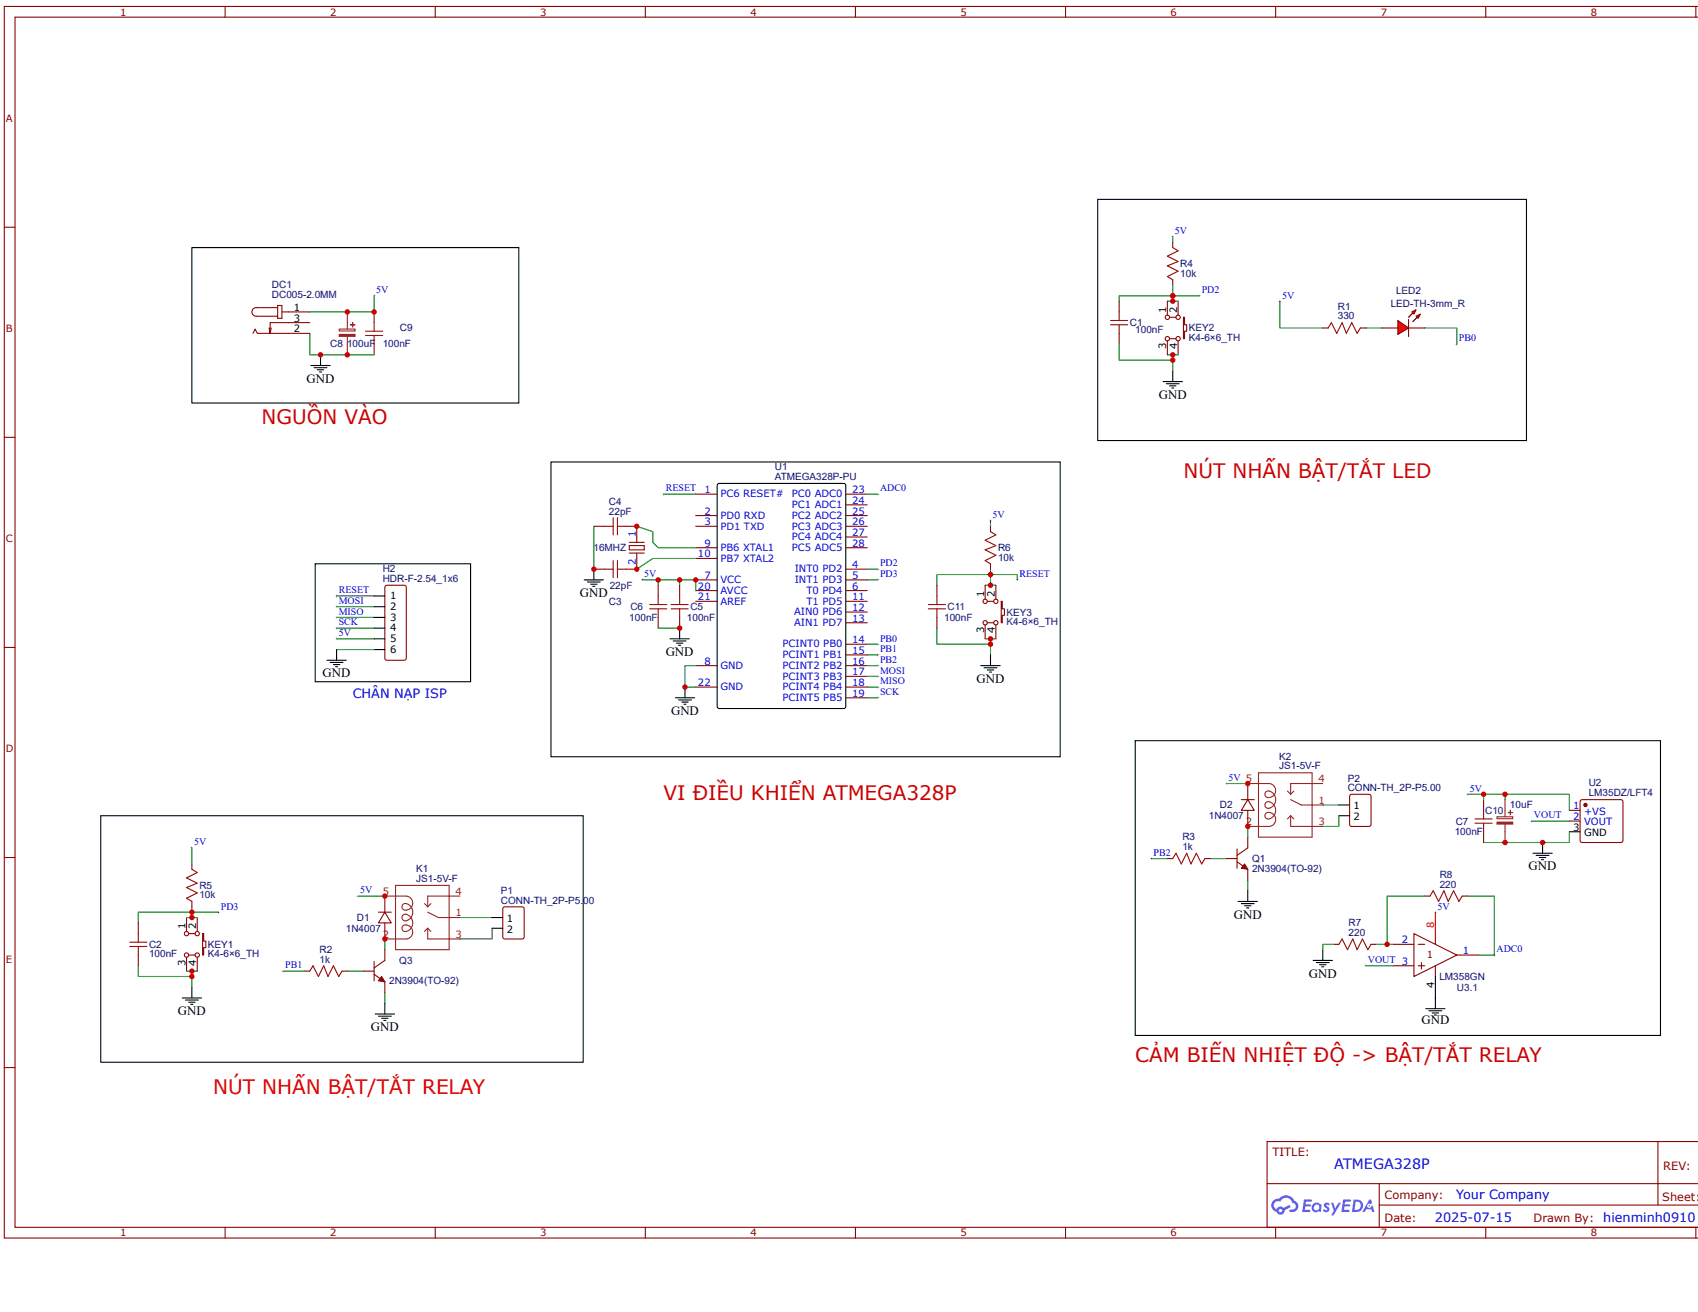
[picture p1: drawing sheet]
<svg xmlns="http://www.w3.org/2000/svg" width="279mm" height="216mm" viewBox="0 0 279 216" stroke-linecap="round" stroke-linejoin="round" font-family="sans-serif">
<g fill="none" stroke="#800" stroke-width=".18">
<path d="M37 1.1v1.7M71.6 1.1v1.7M106.2 1.1v1.7M140.8 1.1v1.7M175.3 1.1v1.7M209.9 1.1v1.7M244.5 1.1v1.7M279 1.1v1.7M279.4 2.8h-276.9v199.2h276.9h-70.9v-14.1h70.9M279.4 1.1h-278.7v202.6h278.7M.7 37.4h1.8M.7 72h1.8"/>
<path d="M.7 106.5h1.8M.7 141.1h1.8M.7 175.7h1.8M208.5 194.8h70.9M226.9 198.3h52.5M226.9 194.8v7M272.8 187.9v10.4M37 202v1.7M71.6 202v1.7M106.2 202v1.7M140.8 202v1.7M175.3 202v1.7"/>
<path d="M209.9 202v1.7M244.5 202v1.7M279 202v1.7"/>
</g>
<g fill="#58f">
<path d="M218 198l.3-.1h.3l.2 .2-.2 .3a.23 .23 0 0 0-.1-.2 .23 .23 0 0 0-.3 .1 .73 .73 0 0 1 .4 1l-.5 .2-.5-.3 .3-.3 .3 .2 .2-.1a.88 .88 0 0 1-.5-.9z"/>
<path d="M219 197.9h.4l.3 .9 .5-.9h.5l-1.3 2.1h-.4l.5-.8z"/>
<path d="M214.6 197.4h1.2l.1 .2-.2 .1h-.8l-.1 .5h.8l.1 .2-.1 .1h-.8l-.1 .6h.8h.1v.3l-1.3 .1z"/>
<path d="M221 197.4h1.3v.2l-.1 .1h-.8l-.1 .5h.7l.2 .2-.2 .1h-.8v.6h.7h.1v.3l-1.3 .1z"/>
<path d="M225.3 197.4h.3l.2 .6-.3 .2a.34 .34 0 0 0-.5 .1 .34 .34 0 0 0 .2 .5 .34 .34 0 0 0 .4-.3l.3-.2 .3 1.1h-.4l-.1-.4h-.9l-.2 .4h-.5z"/>
<path d="M222.7 197.4l-.3 2.1h.7a1.05 1.05 0 0 0 1.2-1.1 1.05 1.05 0 0 0-1.2-1zM223.1 197.7a.71 .71 0 0 1 .8 .8 .71 .71 0 0 1-1 .6z"/>
<path d="M216.1 198.1a.77 .77 0 0 0-.2 1.1 .77 .77 0 0 0 1.1 .1l.3 .2 .2-1.2-.3-.1a.7 .7 0 0 0-1.1-.1zM216.1 198.7a.5 .5 0 0 1 1 0 .5 .5 0 0 1-1 0z"/>
<path d="M209.5 197.6a1.1 1.1 0 0 0 .5 1.8 .7 .7 0 0 0 .8 .5 .7 .7 0 0 0 .6-.8l1-.5-.2-.3-1 .5a.71 .71 0 0 0-1.2 .2 .69 .69 0 0 1-.3-1 .69 .69 0 0 1 1-.2 1.04 1.04 0 0 1 1-.7 1.04 1.04 0 0 1 1 .9 .57 .57 0 0 1 .5 .7 .57 .57 0 0 1-.8 .3l-.3 .2a.88 .88 0 0 0 1.1 .1 .95 .95 0 0 0 .4-.9 .95 .95 0 0 0-.6-.8 1.51 1.51 0 0 0-2.6-.4l-.4 .1zM210.4 199.2a.3 .3 0 0 1 .6 0 .3 .3 0 0 1-.6 0z"/>
<circle cx="225.3" cy="198.4" r=".13"/>
</g>
<path d="M118.1 79.7l.3-.1h20.4l.3 .1 .1 36.5-.2 .3-20.6 .1-.3-.2-.1-36.5z" fill="none" stroke="#000" stroke-width=".18"/>
<g fill="none" stroke="#800" stroke-width=".18">
<path d="M114.5 81.3h3.5M114.5 84.8h3.5M114.5 86.6h3.5M114.5 95.4h3.5M114.5 97.2h3.5M114.5 90.1h3.5M114.5 91.9h3.5M114.5 99h3.5M139.2 81.3h3.5M139.2 84.8h3.5M139.2 86.6h3.5M139.2 93.7h3.5"/>
<path d="M139.2 95.4h3.5M139.2 97.2h3.5M139.2 90.1h3.5M139.2 99h3.5M139.2 83.1h3.5M139.2 88.4h3.5M114.5 109.5h3.5M114.5 113.1h3.5M139.2 109.5h3.5M139.2 100.7h3.5M139.2 102.5h3.5M139.2 106h3.5"/>
<path d="M139.2 107.8h3.5M139.2 111.3h3.5M139.2 113.1h3.5M139.2 114.8h3.5"/>
</g>
<path d="M234.4 54h5.3v2.6" fill="none" stroke="#080" stroke-width=".18"/>
<path d="M230 52.7l1.8 1.3-1.8 1z" fill="#f00"/>
<path d="M230 52.7l1.8 1.3-1.8 1zM231.8 52.6v2.8" fill="none" stroke="#800" stroke-width=".18"/>
<path d="M231.8 52.2l.7-.7z" fill="#800"/>
<path d="M232.5 51.5l-.7 .7" fill="none" stroke="#800" stroke-width=".18"/>
<path d="M232.5 52.9l.7-.7z" fill="#800"/>
<path d="M233.2 52.2l-.7 .7" fill="none" stroke="#800" stroke-width=".18"/>
<path d="M232.3 51.3l.7-.3-.3 .7z" fill="#f00"/>
<path d="M232.3 51.3l.7-.3-.3 .7z" fill="none" stroke="#800" stroke-width=".18"/>
<path d="M233 52l.7-.3-.3 .7z" fill="#f00"/>
<path d="M217.7 54h.8M223.8 54h.9M227.4 54h2.6M231.8 54h2.6M233 52l.7-.3-.3 .7zM260.1 131.7l.2-.1h6.4l.2 .1 .2 .2v6.4l-.2 .2-.2 .1h-6.4l-.2-.1-.1-.2v-6.4zM50.1 159.8h.9M56.3 159.8h.8" fill="none" stroke="#800" stroke-width=".18"/>
<path d="M218.5 54l.6-.9 .9 1.8 .8-1.8 .7 1.8 .9-1.8 .9 1.8 .5-.9M51 159.8l.5-.9 .9 1.8 .9-1.8 .7 1.8 .9-1.8 .8 1.8 .6-.9" fill="none" stroke="#a00000" stroke-width=".18"/>
<g fill="#000">
<path d="M144.5 105.8v.4zM144.3 106h.3z"/>
<path d="M144.5 107.6v.4zM144.3 107.8h.3z"/>
<path d="M46.6 159.6v.4zM46.4 159.8h.3z"/>
</g>
<path d="M210.6 49.6v4.4h7.1M142.7 106h1.8M142.7 107.8h1.8M46.6 159.8h3.5M57.1 159.8h2.7M63.3 154.5v1.8M63.3 163.3v1.8" fill="none" stroke="#080" stroke-width=".18"/>
<path d="M63.3 147.5h3.6a1.13 1.13 0 0 1 1 1.4 1.13 1.13 0 0 1-1.6 .7 .61 .61 0 0 1 .1-.9 .61 .61 0 0 1 .9 .2 1.41 1.41 0 0 1 .6 1.6 1.41 1.41 0 0 1-1.4 1 .6 .6 0 0 1-.2-.9 .6 .6 0 0 1 1 .1 1.41 1.41 0 0 1 .6 1.6 1.41 1.41 0 0 1-1.4 1 .58 .58 0 0 1-.3-.9 .58 .58 0 0 1 .9-.1 1.15 1.15 0 0 1 .8 1.2 1.15 1.15 0 0 1-1 1h-3.6M65.1 145.7h8.8v10.6h-8.8zM69.8 148.7l.6 .5M70.4 152.8v1.7h5.3M70.4 150.1l1.7 .9h3.6M70.4 152.8l.5 .5M70.4 152.8l-.6 .5M70.9 148.7l-.5 .5M75.7 147.5h-5.3v1.7" fill="none" stroke="#8d2323" stroke-width=".18"/>
<path d="M61.7 166.9h3.2M62.3 167.2h2.1M62.8 167.6h1.1M63.1 167.9h.4M63.3 165.1v1.8" fill="none" stroke="#000" stroke-width=".18"/>
<circle cx="260.9" cy="132.5" r=".26" fill="#800"/>
<g fill="none" stroke="#800" stroke-width=".18">
<path d="M193 39.9v.8M41.6 54.9l.4-.7 .3 .7h8.7M44.6 54l-.2 .9M45.7 50.3h.7v2.1h-.7zM45.7 50.6h-3.5a.71 .71 0 0 0-.7 .7 .71 .71 0 0 0 .7 .7h3.5M46.4 51.3h4.6M51 53.1h-6.6v1.8l-.1-.9M184.2 49.6v1.7M184.2 54.9v1.7M193 46v.9M97.7 93.7h1.8M97.7 86.6h1.8"/>
<path d="M103 86.6h1.8v2.7M103.5 89.8h2.5v.7h-2.5zM104.8 91v2.7h-1.8M258.2 133.4h1.8M258.2 135.1h1.8M22.8 151.9v1.7M22.8 157.2v1.7M31.6 142.2v.9M31.6 148.3v.9M59.8 159.8h1.8M61.6 158.2v3.2M63.3 156.3v1.7l-1.7 1.3"/>
<path d="M192.1 141.3h.9M198.3 141.3h.8M61.6 160.3l1.7 1.3v1.7"/>
<circle cx="260.9" cy="132.5" r=".26"/>
</g>
<g fill="none" stroke="#000" stroke-width=".18">
<path d="M180.6 32.8h70.6v39.7h-70.6zM31.6 40.7h53.8v25.6h-53.8zM52.7 58.4v1.7M51.2 60.1h3.1M51.7 60.5h2.1M52.2 60.9h1.1M52.6 61.2h.3M90.7 76h83.7v48.5h-83.7zM191.4 62.8h3.2M191.9 63.1h2.1M192.4 63.5h1.1M192.8 63.9h.3"/>
<path d="M193 61v1.8M96.1 95.4h3.2M96.7 95.8h2.1M97.2 96.1h1M97.5 96.5h.4M97.7 93.7v1.7M111.1 114.8h3.2M111.7 115.2h2.1M112.2 115.5h1M112.5 115.9h.4M112.7 113.1v1.7M16.6 134.2h79.4v40.6h-79.4z"/>
<path d="M186.8 121.9h86.4v48.5h-86.4zM253.8 138.6v1.8M258.2 136.9h1.8M203.7 148.3h3.2M204.3 148.7h2.1M204.8 149h1M205.1 149.4h.4M205.3 146.6v1.7M252.2 140.4h3.2M252.8 140.8h2.1M253.3 141.1h1.1M253.6 141.5h.4"/>
<path d="M30 164.2h3.2M30.5 164.6h2.1M31 164.9h1.1M31.4 165.3h.4M31.6 162.5v1.7"/>
</g>
<g fill="#000">
<path d="M193 38.8v.4zM192.8 39h.3z"/>
<path d="M61.6 48.5v.4zM61.4 48.7h.3z"/>
<path d="M197.4 48.5v.4zM197.2 48.7h.4z"/>
<path d="M105.7 95.3v.3zM105.5 95.4h.3z"/>
<path d="M144.5 81.1v.4zM144.3 81.3h.3z"/>
<path d="M31.6 139.3v.4zM31.4 139.5h.4z"/>
<path d="M201.8 128.8v.3zM201.6 128.9h.4z"/>
<path d="M241.5 130.5v.4zM241.3 130.7h.4z"/>
<path d="M252.1 134.9v.4zM251.9 135.1h.3z"/>
<path d="M36 149.9v.4zM35.8 150.1h.4z"/>
<path d="M58.9 147.3v.3zM58.7 147.5h.4z"/>
<path d="M189.4 141.1v.4zM189.3 141.3h.3z"/>
</g>
<g fill="none" stroke="#080" stroke-width=".18">
<path d="M193 39v.9M61.6 48.7v2.6h-10.6M184.2 56.6v2.7h8.8v-.9M193 46.9v1.8h-8.8v.9M193 59.3v1.7M193 48.7h4.4M97.7 86.6v7.1M104.8 86.6l2.6 .9v1.8l.9 .8h6.2M105.7 95.4h8.8v1.8M114.5 91.9h-7.1l-2.6 1.8M142.7 81.3h1.8M114.5 109.5h-1.8v3.6h1.8"/>
<path d="M31.6 139.5v2.7M201.8 128.9h3.5M205.3 136v1.8M217.7 132.5h2.6M220.3 134.2v1.8h-2.6M241.5 130.7h16.7v2.7M252.1 135.1h6.1M31.6 149.2v.9h4.4M31.6 150.1h-8.8v1.8M58.9 147.5h4.4M189.4 141.3h2.7M199.1 141.3h2.7"/>
<path d="M205.3 144.8v1.8"/>
</g>
<path d="M205.3 128.9h3.5a1.13 1.13 0 0 1 1.1 1.5 1.13 1.13 0 0 1-1.6 .7 .61 .61 0 0 1 .1-.9 .61 .61 0 0 1 .9 .2 1.41 1.41 0 0 1 .6 1.6 1.41 1.41 0 0 1-1.4 1 .6 .6 0 0 1-.2-1 .6 .6 0 0 1 1 .1 1.41 1.41 0 0 1 .6 1.6 1.41 1.41 0 0 1-1.4 1 .58 .58 0 0 1-.3-.8 .58 .58 0 0 1 .9-.2 1.15 1.15 0 0 1 .8 1.3 1.15 1.15 0 0 1-1.1 1h-3.5M207.1 127.2h8.8v10.6h-8.8zM211.8 130.2l.6 .5M212.4 134.2v1.8h5.3M212.4 131.6l1.7 .9h3.6M212.4 134.2l.5 .6M212.4 134.2l-.6 .6M212.9 130.2l-.5 .5M217.7 128.9h-5.3v1.8" fill="none" stroke="#8d2323" stroke-width=".18"/>
<g fill="none" stroke="#a00000" stroke-width=".18">
<path d="M182.7 52.7h2.9M182.7 53.4h2.9M184.2 51.3v1.4M184.2 53.4v1.5M193 40.7l.9 .6-1.8 .9 1.8 .8-1.8 .7 1.8 .9-1.8 .9 .9 .5M99.5 93.7h1.4M99.5 86.6h1.4M100.9 85.2v2.8M100.9 92.3v2.8M101.6 93.7h1.4M101.6 85.2v2.8M101.6 92.3v2.8"/>
<path d="M101.6 86.6h1.4M21.3 155h2.9M21.3 155.8h2.9M22.8 153.6v1.4M22.8 155.8v1.4M31.6 143.1l.9 .5-1.8 .9 1.8 .8-1.8 .8 1.8 .8-1.8 .9 .9 .5M193 141.3l.5-.9 .9 1.8 .9-1.8 .7 1.8 .8-1.8 .9 1.8 .6-.9"/>
</g>
<path d="M103.5 91h2.5M103.5 89.3h2.5" fill="none" stroke="#810" stroke-width=".18"/>
<path d="M62.8 160.7l.5 .9-1-.2z" fill="#800"/>
<path d="M203.6 139.7v3.2M205.3 137.8v1.7l-1.7 1.3M201.8 141.3h1.8M203.6 141.8l1.7 1.3v1.7M62.8 160.7l.5 .9-1-.2z" fill="none" stroke="#800" stroke-width=".18"/>
<path d="M204.8 142.2l.5 .9-1-.2z" fill="#800"/>
<g fill="none" stroke="#800" stroke-width=".18">
<path d="M192.1 49.6v2.3M192.1 56.1v2.3M192.4 55.7h1.1M192.4 52.2h1.1M193.9 49.6v2.3M193.9 56.1v2.3M194.7 52.2h.2v1.2h.4v1.1h-.4v1.2h-.2zM108.3 96.3v1.8M111.8 96.3v1.8M108.3 101.6v1.8M111.8 101.6v1.8M244.1 131.6v1.8"/>
<path d="M244.1 136.9v1.7M30.7 151v2.3M30.7 157.5v2.3M31 157.2h1.1M31 153.6h1.1M32.5 151v2.3M32.5 157.5v2.3M33.3 153.6h.2v1.3h.4v1h-.4v1.3h-.2zM204.8 142.2l.5 .9-1-.2z"/>
<circle cx="192.1" cy="55.7" r=".35"/>
<circle cx="192.1" cy="52.2" r=".35"/>
<circle cx="193.9" cy="55.7" r=".35"/>
<circle cx="193.9" cy="52.2" r=".35"/>
<circle cx="30.7" cy="157.2" r=".35"/>
<circle cx="30.7" cy="153.6" r=".35"/>
<circle cx="32.5" cy="157.2" r=".35"/>
<circle cx="32.5" cy="153.6" r=".35"/>
</g>
<g fill="none" stroke="#080" stroke-width=".18">
<path d="M192.1 49.6h1.8M192.1 58.4h1.8M193 48.7v.9M108.3 95.4v.9M111.8 95.4v.9M108.3 103.4h3.5M244.1 130.7v.9M258.2 136.9v1.7h-14.1M22.8 158.9v1.8h8.8v1.8M30.7 159.8h1.8M30.7 151h1.8M31.6 150.1v.9"/>
<path d="M31.6 159.8v.9M75.7 151h5.3"/>
</g>
<path d="M106.9 99.5h2.8M108.3 98.1v1.4M110.4 99.5h2.8M111.8 98.1v1.4M106.9 100.2h2.8M108.3 100.2v1.4M110.4 100.2h2.8M111.8 100.2v1.4M242.7 134.8h2.8M242.7 135.5h2.8M244.1 133.4v1.4M244.1 135.5v1.4" fill="none" stroke="#a00000" stroke-width=".18"/>
<path d="M110.2 105.1h3.2M110.8 105.5h2.1M111.3 105.8h1.1M111.7 106.2h.3M111.8 103.4v1.7" fill="none" stroke="#000" stroke-width=".18"/>
<path d="M55.8 55h2.6v.4h-2.6zM55.8 54.2h2.6v.3h-2.6zM57.1 51.3v2.9M57.1 55.4v3" fill="none" stroke="#8d2323" stroke-width=".18"/>
<path d="M55.8 55.2h2.6" fill="none" stroke="#8d2323" stroke-width=".32"/>
<path d="M57.7 53.4l.7 .1z" fill="#8d2323"/>
<path d="M57.7 53.4l.7 .1z" fill="none" stroke="#8d2323" stroke-width=".18"/>
<path d="M58 53.1v.7z" fill="#8d2323"/>
<path d="M58 53.1v.7zM246.3 135.3h2.6v.3h-2.6zM246.3 134.4h2.6v.3h-2.6zM247.6 131.6v2.8M247.6 135.6v3" fill="none" stroke="#8d2323" stroke-width=".18"/>
<path d="M60.1 54.5h2.9M60.1 55.2h2.9M61.6 53.1v1.4M61.6 55.2v1.4" fill="none" stroke="#a00000" stroke-width=".18"/>
<path d="M61.6 51.3v1.8M61.6 56.6v1.8" fill="none" stroke="#800" stroke-width=".18"/>
<path d="M246.3 135.4h2.6" fill="none" stroke="#8d2323" stroke-width=".32"/>
<path d="M248.2 133.7h.7z" fill="#8d2323"/>
<path d="M248.2 133.7h.7z" fill="none" stroke="#8d2323" stroke-width=".18"/>
<path d="M248.5 133.4v.7z" fill="#8d2323"/>
<path d="M248.5 133.4v.7z" fill="none" stroke="#8d2323" stroke-width=".18"/>
<g fill="none" stroke="#080" stroke-width=".18">
<path d="M51 54.9v3.5h10.6M224.7 54h2.7M55.4 98.1h6.2M55.4 99.8h6.2M109.2 81.3h5.3M142.7 93.7h1.8M142.7 95.4h1.8M162.1 96.3h1.8M163 93.7v.8h-8.8v1.8M163 85.7v.9M167.4 95.4v-.9h-4.4v1.8M55.4 105.1h6.2"/>
<path d="M55.4 101.6h6.2M55.4 103.4h6.2M55.4 106.9h6.2M142.7 111.3h1.8M142.7 113.1h1.8M142.7 114.8h1.8M142.7 109.5h1.8M154.2 103.4v2.6h8.8v-.9M162.1 105.1h1.8M163 106v1.8M247.6 130.7v.9M81 152.8v1.7h-5.3"/>
<path d="M219.4 155.4h-1.7v.9M224.7 158.9h4.4M226.5 155.4h2.6M234.4 147.5h-6.2v7.9M241.5 147.5h4.4v9.7h-2.7"/>
</g>
<g fill="none" stroke="#800" stroke-width=".18">
<path d="M63.4 96.4l.3-.1h2.8l.3 .3 .1 11.7-.3 .3-2.9 .1-.4-.3v-11.7zM154.2 96.3v1.8M162.1 96.3v2.3M162.5 99h1M163 86.6v.9M163 92.8v.9M163.9 96.3v2.3M164.7 99h.2v1.2h.4v1h-.4v1.3h-.2zM154.2 101.6v1.8M162.1 102.8v2.3M162.5 102.5h1M163.9 102.8v2.3"/>
<path d="M204.3 131.6h2.1M205.3 131.6l1.1 1.8h-2.1zM205.3 128.9v2.7M205.3 133.4v2.6M222.2 130.8l.2-.1h2.8l.3 .2 .1 4.7-.2 .3-3 .1-.3-.2v-4.7zM62.3 150.1h2.1M63.3 150.1l1.1 1.8h-2.1zM63.3 147.5v2.6M63.3 151.9v2.6M82.8 149.3l.3-.1h2.8l.3 .2 .1 4.8-.2 .3h-3l-.3-.1-.1-4.8zM219.4 155.4h.9M225.6 155.4h.9"/>
<path d="M229.1 158.9h3.6M229.1 155.4h3.6M232.7 153.6l7 3.6-7 3.5zM233.4 158.9h1M233.4 155.4h1M233.9 158.4v1.1M234.4 147.5h.9M236.2 153.6v1.8M236.2 158.9v1.8M239.7 157.2h3.5M240.6 147.5h.9"/>
<circle cx="162.1" cy="99" r=".35"/>
<circle cx="163.9" cy="99" r=".35"/>
<circle cx="162.1" cy="102.5" r=".35"/>
<circle cx="163.9" cy="102.5" r=".35"/>
</g>
<g fill="#000">
<path d="M210.6 49.4v.3zM210.4 49.6h.4z"/>
<path d="M239.7 56.4v.4zM239.5 56.6h.4z"/>
<path d="M55.4 97.9v.3zM55.2 98.1h.4z"/>
<path d="M55.4 99.7v.3zM55.2 99.8h.4z"/>
<path d="M109.2 81.1v.4zM109 81.3h.4z"/>
<path d="M144.5 93.5v.3zM144.3 93.7h.3z"/>
<path d="M144.5 95.3v.3zM144.3 95.4h.3z"/>
<path d="M163 85.5v.4zM162.8 85.7h.4z"/>
<path d="M167.4 95.3v.3zM167.2 95.4h.4z"/>
<path d="M55.4 103.2v.3zM55.2 103.4h.4z"/>
<path d="M55.4 101.4v.4zM55.2 101.6h.4z"/>
<path d="M55.4 105v.3zM55.2 105.1h.4z"/>
<path d="M144.5 111.1v.4zM144.3 111.3h.3z"/>
<path d="M144.5 112.9v.3zM144.3 113.1h.3z"/>
<path d="M144.5 114.7v.3zM144.3 114.8h.3z"/>
<path d="M144.5 109.4v.3zM144.3 109.5h.3z"/>
<path d="M224.7 158.8v.3zM224.5 158.9h.4z"/>
<path d="M236.2 149.9v.4zM236 150.1h.4z"/>
<path d="M245.9 157v.3zM245.7 157.2h.4z"/>
</g>
<g fill="none" stroke="#000" stroke-width=".18">
<path d="M51.9 92.8h25.5v19.4h-25.5zM61.6 98.1h1.7M61.6 99.8h1.7M53.8 108.7h3.2M54.3 109h2.1M54.9 109.4h1M55.2 109.7h.4M55.4 106.9v1.8M61.6 101.6h1.7M61.6 103.4h1.7M61.6 105.1h1.7M61.6 106.9h1.7"/>
<path d="M161.4 109.5h3.2M161.9 109.9h2.1M162.5 110.2h1M162.8 110.6h.4M163 107.8v1.7M220.3 132.5h1.8M220.3 134.2h1.8M81 151h1.7M81 152.8h1.7M216.1 158h3.2M216.6 158.4h2.1M217.1 158.8h1.1"/>
<path d="M217.5 159.1h.3M217.7 156.3v1.7M234.6 166h3.2M235.1 166.3h2.1M235.7 166.7h1M236 167h.4M236.2 160.7v5.3"/>
</g>
<path d="M152.8 99.5h2.8M154.2 98.1v1.4M163 87.5l.9 .5-1.8 .9 1.8 .9-1.8 .7 1.8 .9-1.8 .9 .9 .5M152.8 100.2h2.8M154.2 100.2v1.4M220.3 155.4l.5-.9 .9 1.8 .9-1.8 .7 1.8 .9-1.8 .9 1.8 .5-.9M235.3 147.5l.5-.9 .9 1.7 .9-1.7 .7 1.7 .9-1.7 .9 1.7 .5-.8" fill="none" stroke="#a00000" stroke-width=".18"/>
<path d="M236.2 150.1v3.5" fill="none" stroke="#f00" stroke-width=".18"/>
<g fill="#c00">
<circle cx="193" cy="48.7" r=".44"/>
<circle cx="114.5" cy="95.4" r=".44"/>
<circle cx="112.7" cy="113.1" r=".44"/>
<circle cx="104.8" cy="93.7" r=".44"/>
<circle cx="104.8" cy="86.6" r=".44"/>
<circle cx="97.7" cy="93.7" r=".44"/>
<circle cx="31.6" cy="150.1" r=".44"/>
<circle cx="31.6" cy="159.8" r=".44"/>
<circle cx="31.6" cy="160.7" r=".44"/>
<circle cx="31.6" cy="151" r=".44"/>
<circle cx="193" cy="58.4" r=".44"/>
<circle cx="193" cy="59.3" r=".44"/>
<circle cx="193" cy="49.6" r=".44"/>
<circle cx="111.8" cy="95.4" r=".44"/>
<circle cx="108.3" cy="95.4" r=".44"/>
<circle cx="111.8" cy="103.4" r=".44"/>
<circle cx="253.8" cy="138.6" r=".44"/>
<circle cx="57.1" cy="51.3" r=".44"/>
<circle cx="247.6" cy="138.6" r=".44"/>
<circle cx="163" cy="96.3" r=".44"/>
<circle cx="163" cy="106" r=".44"/>
<circle cx="163" cy="105.1" r=".44"/>
<circle cx="163" cy="94.5" r=".44"/>
<circle cx="61.6" cy="51.3" r=".44"/>
<circle cx="247.6" cy="130.7" r=".44"/>
<circle cx="244.1" cy="130.7" r=".44"/>
<circle cx="228.2" cy="155.4" r=".44"/>
<circle cx="205.3" cy="136" r=".44"/>
<circle cx="205.3" cy="128.9" r=".44"/>
<circle cx="63.3" cy="154.5" r=".44"/>
<circle cx="63.3" cy="147.5" r=".44"/>
<circle cx="57.1" cy="58.4" r=".44"/>
<circle cx="52.7" cy="58.4" r=".44"/>
</g>
<g font-size="3.3" fill="#c00">
<text x="43" y="69.9">NGUỒN VÀO</text>
<text x="194.7" y="78.7">NÚT NHẤN BẬT/TẮT LED</text>
<text x="109.2" y="131.6">VI ĐIỀU KHIỂN ATMEGA328P</text>
<text x="186.8" y="174.8">CẢM BIẾN NHIỆT ĐỘ -&gt; BẬT/TẮT RELAY</text>
</g>
<text font-size="3.3" fill="#f00" x="35.1" y="180.1">NÚT NHẤN BẬT/TẮT RELAY</text>
<text font-size="2.4" fill="#00f" x="219.5" y="192.4">ATMEGA328P</text>
<g font-size="2.1">
<text x="50.4" y="63">GND</text>
<text x="190.7" y="65.6">GND</text>
<text x="95.4" y="98.2">GND</text>
<text x="109.5" y="108">GND</text>
<text x="53.1" y="111.5">GND</text>
<text x="160.7" y="112.4">GND</text>
<text x="110.4" y="117.7">GND</text>
<text x="251.5" y="143.2">GND</text>
<text x="203" y="151.2">GND</text>
<text x="215.4" y="160.9">GND</text>
<text x="29.3" y="167">GND</text>
<text x="61" y="169.7">GND</text>
<text x="233.9" y="168.5">GND</text>
</g>
<g font-size="2.1" fill="#00f">
<text x="58" y="114.8">CHÂN NẠP ISP</text>
<text x="239.6" y="197.3">Your Company</text>
<text x="236.1" y="201.2">2025-07-15</text>
<text x="263.8" y="201.1">hienminh0910</text>
</g>
<g font-size="1.9" fill="#800">
<text x="209.4" y="190.1">TITLE:</text>
<text x="227.8" y="197.2">Company:</text>
<text x="273.5" y="197.6">Sheet:</text>
<text x="273.7" y="192.5">REV:</text>
<text x="227.8" y="201.1">Date:</text>
<text x="252.3" y="201.1">Drawn By:</text>
</g>
<g font-size="1.6" fill="#800">
<text x="19.8" y="2.6">1</text>
<text x="54.3" y="2.6">2</text>
<text x="88.9" y="2.6">3</text>
<text x="123.5" y="2.6">4</text>
<text x="158" y="2.6">5</text>
<text x="192.6" y="2.6">6</text>
<text x="227.2" y="2.6">7</text>
<text x="261.8" y="2.6">8</text>
<text x="1" y="20.1">A</text>
<text x="1" y="54.7">B</text>
<text x="1" y="89.3">C</text>
<text x="1" y="123.8">D</text>
<text x="1" y="158.4">E</text>
<text x="234.8" y="157.6">1</text>
<text x="19.8" y="203.5">1</text>
<text x="54.3" y="203.5">2</text>
<text x="88.9" y="203.5">3</text>
<text x="123.5" y="203.5">4</text>
<text x="158" y="203.5">5</text>
<text x="192.6" y="203.5">6</text>
<text x="227.2" y="203.5">7</text>
<text x="261.8" y="203.5">8</text>
</g>
<g font-size="1.6" fill="#00f">
<text x="193.3" y="38.5">5V</text>
<text x="61.9" y="48.2">5V</text>
<text x="197.7" y="48.2">PD2</text>
<text x="211" y="49.1">5V</text>
<text x="240.1" y="56.2">PB0</text>
<text x="109.5" y="80.9">RESET</text>
<text x="115.9" y="81.1">1</text>
<text x="118.5" y="81.8">PC6 RESET#</text>
<text x="130.3" y="81.8">PC0 ADC0</text>
<text x="130.3" y="83.6">PC1 ADC1</text>
<text x="140.2" y="81.1">23</text>
<text x="140.2" y="82.9">24</text>
<text x="144.8" y="80.9">ADC0</text>
<text x="104.6" y="88.4" transform="rotate(-90 104.6 88.4)">1</text>
<text x="115.9" y="84.7">2</text>
<text x="115.9" y="86.4">3</text>
<text x="115.9" y="90">9</text>
<text x="118.5" y="85.4">PD0 RXD</text>
<text x="118.5" y="87.1">PD1 TXD</text>
<text x="130.3" y="85.4">PC2 ADC2</text>
<text x="130.3" y="87.1">PC3 ADC3</text>
<text x="130.3" y="88.9">PC4 ADC4</text>
<text x="140.2" y="84.7">25</text>
<text x="140.2" y="86.4">26</text>
<text x="140.2" y="88.2">27</text>
<text x="140.2" y="90">28</text>
<text x="163.3" y="85.3">5V</text>
<text x="104.6" y="92.9" transform="rotate(-90 104.6 92.9)">2</text>
<text x="106" y="95">5V</text>
<text x="114.9" y="91.7">10</text>
<text x="115.9" y="95.3">7</text>
<text x="118.5" y="96">VCC</text>
<text x="118.5" y="90.7">PB6 XTAL1</text>
<text x="118.5" y="92.4">PB7 XTAL2</text>
<text x="130.3" y="90.7">PC5 ADC5</text>
<text x="130.8" y="94.2">INT0 PD2</text>
<text x="130.8" y="96">INT1 PD3</text>
<text x="140.2" y="93.5">4</text>
<text x="140.2" y="95.3">5</text>
<text x="144.8" y="93.2">PD2</text>
<text x="144.8" y="95">PD3</text>
<text x="167.7" y="95">RESET</text>
<text x="55.7" y="97.6">RESET</text>
<text x="55.7" y="101.2">MISO</text>
<text x="55.7" y="99.4">MOSI</text>
<text x="114.9" y="97">20</text>
<text x="114.9" y="98.8">21</text>
<text x="118.5" y="97.7">AVCC</text>
<text x="118.5" y="99.5">AREF</text>
<text x="130.7" y="101.2">AIN0 PD6</text>
<text x="132.7" y="97.7">T0 PD4</text>
<text x="132.7" y="99.5">T1 PD5</text>
<text x="140.2" y="97">6</text>
<text x="140.2" y="98.8">11</text>
<text x="140.2" y="100.5">12</text>
<text x="55.7" y="102.9">SCK</text>
<text x="55.7" y="104.7">5V</text>
<text x="128.8" y="106.5">PCINT0 PB0</text>
<text x="130.7" y="103">AIN1 PD7</text>
<text x="140.2" y="102.3">13</text>
<text x="140.2" y="105.8">14</text>
<text x="140.2" y="107.6">15</text>
<text x="144.8" y="105.6">PB0</text>
<text x="144.8" y="107.3">PB1</text>
<text x="114.9" y="112.9">22</text>
<text x="115.9" y="109.4">8</text>
<text x="118.5" y="110.1">GND</text>
<text x="118.5" y="113.6">GND</text>
<text x="128.8" y="108.3">PCINT1 PB1</text>
<text x="128.8" y="110.1">PCINT2 PB2</text>
<text x="128.8" y="111.8">PCINT3 PB3</text>
<text x="128.8" y="113.6">PCINT4 PB4</text>
<text x="140.2" y="109.4">16</text>
<text x="140.2" y="111.1">17</text>
<text x="140.2" y="112.9">18</text>
<text x="144.8" y="110.9">MOSI</text>
<text x="144.8" y="112.6">MISO</text>
<text x="144.8" y="109.1">PB2</text>
<text x="128.8" y="115.4">PCINT5 PB5</text>
<text x="140.2" y="114.7">19</text>
<text x="144.8" y="114.4">SCK</text>
<text x="202.1" y="128.5">5V 5</text>
<text x="241.8" y="130.3">5V</text>
<text x="252.4" y="134.7">VOUT</text>
<text x="258.9" y="133.2">1</text>
<text x="258.9" y="134.9">2</text>
<text x="260.6" y="134.1">+VS</text>
<text x="260.6" y="135.8">VOUT</text>
<text x="31.9" y="139.1">5V</text>
<text x="189.8" y="140.8">PB2</text>
<text x="36.3" y="149.7">PD3</text>
<text x="59.3" y="147">5V</text>
<text x="236.5" y="149.7">5V</text>
<text x="230.6" y="155.2">2</text>
<text x="46.9" y="159.4">PB1</text>
<text x="225.1" y="158.5">VOUT 3</text>
<text x="240.7" y="157">1</text>
<text x="246.2" y="156.7">ADC0</text>
</g>
<g font-size="1.6" fill="#000080">
<text x="44.7" y="47.3">DC1</text>
<text x="194.2" y="45.5">10k</text>
<text x="194.2" y="43.9">R4</text>
<text x="44.7" y="49">DC005-2.0MM</text>
<text x="185.9" y="53.6">C1</text>
<text x="220.1" y="52.6">330</text>
<text x="220.1" y="51">R1</text>
<text x="228.8" y="50.4">LED-TH-3mm_R</text>
<text x="229.7" y="48.4">LED2</text>
<text x="54.3" y="57.2">C8</text>
<text x="57.1" y="57.2">100uF</text>
<text x="63" y="57.2">100nF</text>
<text x="65.8" y="54.5">C9</text>
<text x="186.8" y="54.9">100nF</text>
<text x="195.6" y="56.1">K4-6×6_TH</text>
<text x="195.6" y="54.5">KEY2</text>
<text x="127.5" y="77.4">U1</text>
<text x="100.2" y="83.1">C4</text>
<text x="127.5" y="79">ATMEGA328P-PU</text>
<text x="100.2" y="84.7">22pF</text>
<text x="63" y="95.8">HDR-F-2.54_1x6</text>
<text x="63" y="94.2">H2</text>
<text x="97.7" y="90.7">16MHZ</text>
<text x="164.2" y="92.3">10k</text>
<text x="164.2" y="90.7">R6</text>
<text x="100.2" y="99.5">C3</text>
<text x="100.3" y="96.9">22pF</text>
<text x="103.7" y="100.4">C6</text>
<text x="113.6" y="100.4">C5</text>
<text x="155.9" y="100.4">C11</text>
<text x="165.6" y="101.3">KEY3</text>
<text x="103.6" y="102.2">100nF</text>
<text x="113" y="102.2">100nF</text>
<text x="155.4" y="102.2">100nF</text>
<text x="165.6" y="102.9">K4-6×6_TH</text>
<text x="210.5" y="125">K2</text>
<text x="210.5" y="126.6">JS1-5V-F</text>
<text x="221.8" y="130.2">CONN-TH_2P-P5.00</text>
<text x="221.8" y="128.6">P2</text>
<text x="261.4" y="131">LM35DZ/LFT4</text>
<text x="261.4" y="129.4">U2</text>
<text x="198.9" y="134.8">1N4007</text>
<text x="200.7" y="133">D2</text>
<text x="239.4" y="137.4">100nF</text>
<text x="239.5" y="135.7">C7</text>
<text x="244.4" y="133.9">C10</text>
<text x="248.5" y="133">10uF</text>
<text x="68.5" y="143.5">K1</text>
<text x="194.6" y="139.9">1k</text>
<text x="194.6" y="138.3">R3</text>
<text x="206" y="143.5">2N3904(TO-92)</text>
<text x="206" y="141.9">Q1</text>
<text x="32.8" y="147.8">10k</text>
<text x="32.8" y="146.2">R5</text>
<text x="68.5" y="145.1">JS1-5V-F</text>
<text x="82.4" y="148.7">CONN-TH_2P-P5.</text>
<text x="82.4" y="147.1">P1</text>
<text x="96" y="148.7">00</text>
<text x="236.9" y="146.1">220</text>
<text x="236.9" y="144.4">R8</text>
<text x="24.5" y="155.9">C2</text>
<text x="34.2" y="156">KEY1</text>
<text x="56.9" y="153.3">1N4007</text>
<text x="58.7" y="151.5">D1</text>
<text x="221.9" y="154">220</text>
<text x="221.9" y="152.4">R7</text>
<text x="24.5" y="157.6">100nF</text>
<text x="34.2" y="157.5">K4-6×6_TH</text>
<text x="52.6" y="158.4">1k</text>
<text x="52.6" y="156.8">R2</text>
<text x="64" y="162">2N3904(TO-92)</text>
<text x="65.7" y="158.6">Q3</text>
<text x="236.8" y="161.2">LM358GN</text>
<text x="239.7" y="163">U3.1</text>
</g>
<g font-size="1.6">
<text x="48.3" y="52.9">3</text>
<text x="48.3" y="51.2">1</text>
<text x="191.9" y="51.5" transform="rotate(-90 191.9 51.5)">1</text>
<text x="193.7" y="51.5" transform="rotate(-90 193.7 51.5)">2</text>
<text x="48.3" y="54.7">2</text>
<text x="191.9" y="57.5" transform="rotate(-90 191.9 57.5)">3</text>
<text x="193.7" y="57.5" transform="rotate(-90 193.7 57.5)">4</text>
<text x="64.2" y="98.6">1</text>
<text x="64.2" y="100.4">2</text>
<text x="161.9" y="98.2" transform="rotate(-90 161.9 98.2)">1</text>
<text x="163.7" y="98.2" transform="rotate(-90 163.7 98.2)">2</text>
<text x="64.2" y="102.1">3</text>
<text x="64.2" y="103.9">4</text>
<text x="64.2" y="105.7">5</text>
<text x="64.2" y="107.4">6</text>
<text x="161.9" y="104.2" transform="rotate(-90 161.9 104.2)">3</text>
<text x="163.7" y="104.2" transform="rotate(-90 163.7 104.2)">4</text>
<text x="222.7" y="133.2">1</text>
<text x="222.7" y="134.9">2</text>
<text x="258.9" y="136.7">3</text>
<text x="260.6" y="137.6">GND</text>
<text x="30.5" y="152.9" transform="rotate(-90 30.5 152.9)">1</text>
<text x="32.3" y="152.9" transform="rotate(-90 32.3 152.9)">2</text>
<text x="83.4" y="151.7">1</text>
<text x="83.4" y="153.5">2</text>
<text x="30.5" y="158.9" transform="rotate(-90 30.5 158.9)">3</text>
<text x="32.3" y="158.9" transform="rotate(-90 32.3 158.9)">4</text>
<text x="236" y="162.6" transform="rotate(-90 236 162.6)">4</text>
</g>
<g font-size="1.6" fill="#8d2323">
<text x="217" y="128.8">4</text>
<text x="205" y="135.8">2</text>
<text x="217" y="132.3">1</text>
<text x="217" y="135.8">3</text>
<text x="63" y="147.3">5</text>
<text x="75" y="147.3">4</text>
<text x="63" y="154.3">2</text>
<text x="75" y="150.8">1</text>
<text x="75" y="154.3">3</text>
</g>
<text font-size="1.6" fill="#f00" x="236" y="152.8" transform="rotate(-90 236 152.8)">8</text>
</svg>
